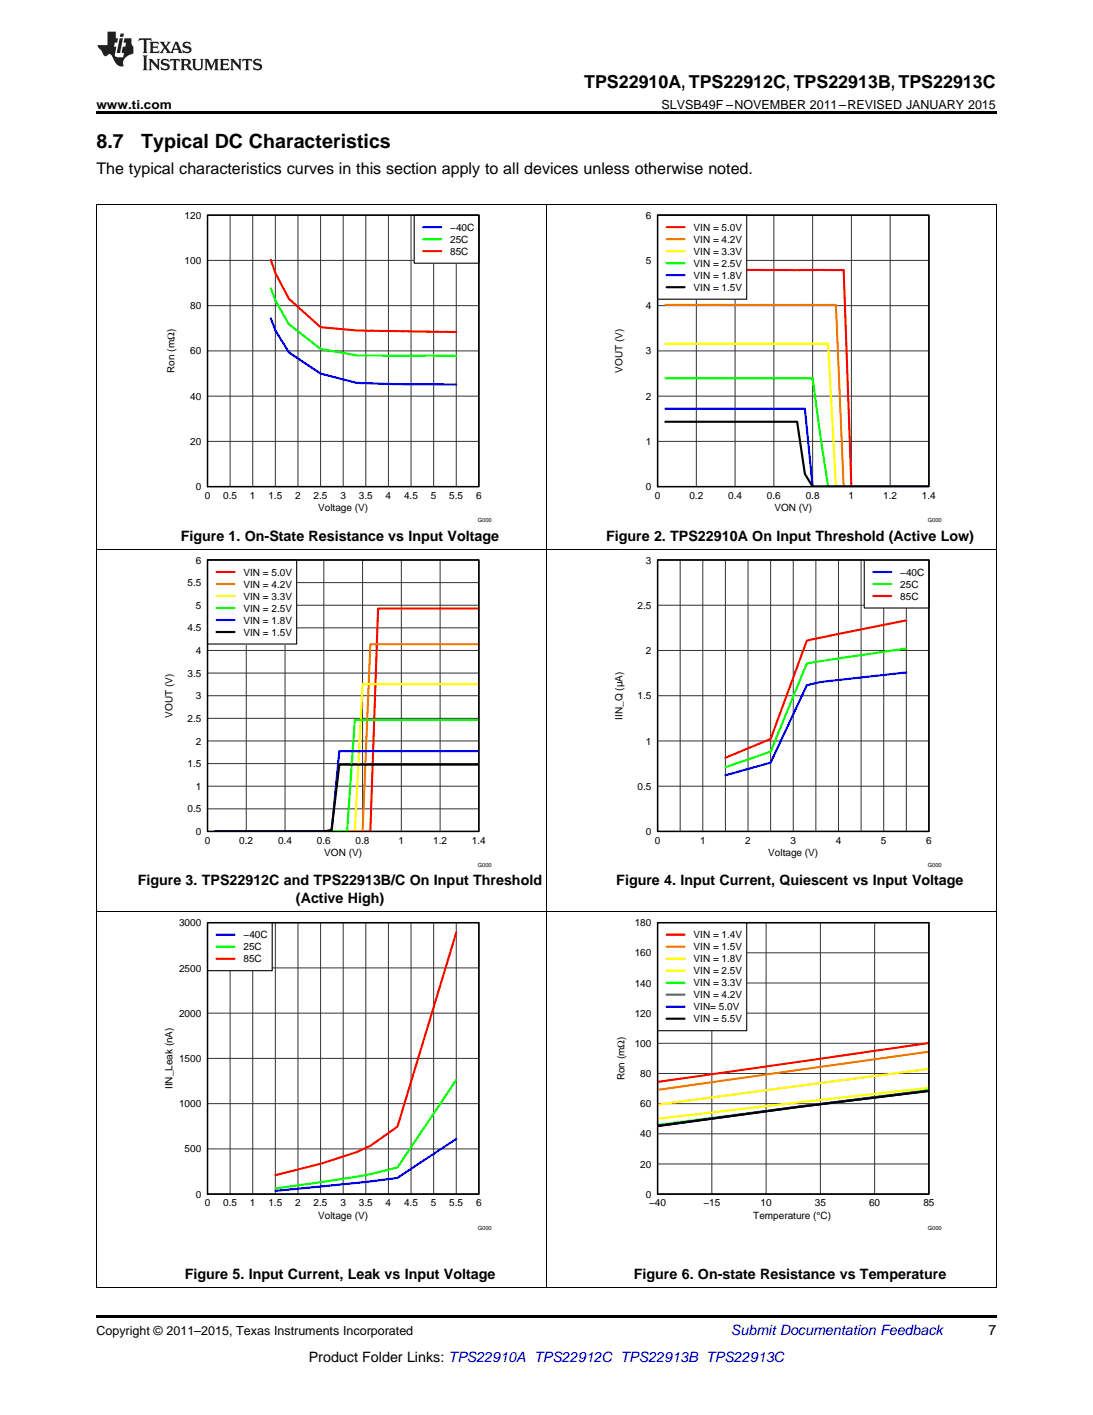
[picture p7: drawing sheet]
<svg xmlns="http://www.w3.org/2000/svg" width="216mm" height="279mm" viewBox="0 0 216 279" stroke-linecap="round" stroke-linejoin="round" font-family="sans-serif">
<path d="M19 254.2l.2 .1zM196.7 254.2l.1 .1zM19 259.7h177.8v.5h-177.8z" fill="#000"/>
<path d="M19.1 180.1v74.2M107.9 180.1v74.2M196.8 180.1v74.2M19 254.2h177.8" fill="none" stroke="#000" stroke-width=".2"/>
<path d="M41 182.2h53.6v53.6h-53.6z" fill="none" stroke="#000" stroke-width=".21"/>
<g fill="none" stroke="#333" stroke-width=".2">
<path d="M41 182.2h53.6v53.6h-53.6zM41 191.1h53.6M45.5 182.2v53.6M49.9 182.2v53.6M54.4 182.2v53.6M58.9 182.2v53.6M63.3 182.2v53.6M67.8 182.2v53.6M72.3 182.2v53.6M76.7 182.2v53.6M81.2 182.2v53.6M85.7 182.2v53.6"/>
<path d="M90.1 182.2v53.6M41 217.9h53.6M41 209h53.6M41 200.1h53.6M41 226.9h53.6"/>
</g>
<path d="M90.1 224.9l-11.6 7.7-8 1-16.1 1.5" fill="none" stroke="#00f" stroke-width=".42"/>
<path d="M90.1 213.2l-11.6 17.3-5.3 1.4-2.7 .4-16.1 2.4" fill="none" stroke="#0f0" stroke-width=".42"/>
<path d="M90.1 184.1l-11.6 38.4-5.3 3.7-2.7 1.3-7.2 2.3-8.9 2.2" fill="none" stroke="#f00" stroke-width=".42"/>
<path d="M41 182.2h12.8v9.5h-12.8z" fill="#fff"/>
<path d="M41 182.2h12.8v9.5h-12.8zM129.9 182.2h53.6v53.6h-53.6z" fill="none" stroke="#000" stroke-width=".21"/>
<path d="M42.8 184.6h3.5M183.5 215.4l-25.7 3.1-27.9 3.8" fill="none" stroke="#00f" stroke-width=".42"/>
<path d="M42.8 186.9h3.5M183.5 215.2l-53.6 6.9" fill="none" stroke="#0f0" stroke-width=".42"/>
<path d="M42.8 189.3h3.5M183.5 205.9l-53.6 7.7" fill="none" stroke="#f00" stroke-width=".42"/>
<path d="M41 182.2h53.6v53.6h-53.6z" fill="none" stroke="#000" stroke-width=".28"/>
<g fill="none" stroke="#333" stroke-width=".2">
<path d="M129.9 182.2h53.6v53.6h-53.6zM129.9 194.1h53.6M129.9 188.1h53.6M140.6 182.2v53.6M151.3 182.2v53.6M162.1 182.2v53.6M172.8 182.2v53.6M129.9 217.9h53.6M129.9 212h53.6M129.9 206h53.6M129.9 200.1h53.6M129.9 229.8h53.6"/>
<path d="M129.9 223.9h53.6"/>
</g>
<path d="M183.5 207.7l-53.6 7.5" fill="none" stroke="#ee7600" stroke-width=".42"/>
<path d="M183.5 211.1l-53.6 7" fill="none" stroke="#ffd700" stroke-width=".42"/>
<path d="M183.5 214.8l-53.6 6.1" fill="none" stroke="#ff0" stroke-width=".42"/>
<path d="M183.5 215.3l-25.7 3.3-27.9 3.7" fill="none" stroke="#6e8b3d" stroke-width=".42"/>
<path d="M183.5 215.4l-25.7 3.2-27.9 3.7" fill="none" stroke="#000" stroke-width=".42"/>
<path d="M129.9 182.2h17.6v21.3h-17.6z" fill="#fff"/>
<path d="M41 110.6h53.6v53.6h-53.6zM129.9 182.2h17.6v21.3h-17.6z" fill="none" stroke="#000" stroke-width=".21"/>
<path d="M94.6 120.2h-19.9l-1.5 44h-30.7M131.7 184.6h3.5" fill="none" stroke="#f00" stroke-width=".42"/>
<path d="M94.6 127.2h-21.4l-1.6 37h-29.1M131.7 186.9h3.5" fill="none" stroke="#ee7600" stroke-width=".42"/>
<path d="M131.7 189.3h3.5" fill="none" stroke="#ffd700" stroke-width=".42"/>
<path d="M94.6 135.1h-23l-1.5 29.1h-27.6M131.7 191.7h3.5" fill="none" stroke="#ff0" stroke-width=".42"/>
<path d="M94.6 142.2h-24.5l-1.5 22h-26.1M131.7 194h3.5" fill="none" stroke="#0f0" stroke-width=".42"/>
<path d="M131.7 196.4h3.5" fill="none" stroke="#6e8b3d" stroke-width=".42"/>
<path d="M94.6 148.3h-27.6l-1.5 15.9h-23M131.7 198.8h3.5" fill="none" stroke="#00f" stroke-width=".42"/>
<path d="M94.6 151h-27.6l-1.5 12.9-1.5 .3h-21.5M131.7 201.2h3.5" fill="none" stroke="#000" stroke-width=".42"/>
<path d="M129.9 182.2h53.6v53.6h-53.6z" fill="none" stroke="#000" stroke-width=".28"/>
<path d="M19.1 108.5v71.6M107.9 108.5v71.6M196.8 108.5v71.6M19 180.1h177.8" fill="none" stroke="#000" stroke-width=".2"/>
<g fill="none" stroke="#333" stroke-width=".2">
<path d="M41 110.6h53.6v53.6h-53.6zM41 119.5h53.6M41 115h53.6M48.6 110.6v53.6M56.3 110.6v53.6M64 110.6v53.6M71.6 110.6v53.6M79.3 110.6v53.6M86.9 110.6v53.6M41 137.4h53.6M41 132.9h53.6M41 128.4h53.6"/>
<path d="M41 124h53.6M41 159.7h53.6M41 155.2h53.6M41 150.8h53.6M41 146.3h53.6M41 141.8h53.6"/>
</g>
<path d="M41 110.6h17.6v16.6h-17.6z" fill="#fff"/>
<path d="M41 110.6h17.6v16.6h-17.6zM129.9 110.6h53.6v53.6h-53.6z" fill="none" stroke="#000" stroke-width=".21"/>
<path d="M42.8 112.9h3.5M179 122.5l-19.6 4-7.2 19.4-8.9 3.7" fill="none" stroke="#f00" stroke-width=".42"/>
<path d="M42.8 115.3h3.5" fill="none" stroke="#ee7600" stroke-width=".42"/>
<path d="M42.8 117.7h3.5" fill="none" stroke="#ff0" stroke-width=".42"/>
<path d="M42.8 120.1h3.5M179 128l-19.6 3-7.2 17.4-8.9 3.1" fill="none" stroke="#0f0" stroke-width=".42"/>
<path d="M42.8 122.4h3.5M179 132.8l-16.9 1.9-2.7 .6-7.2 15.3-8.9 2.5" fill="none" stroke="#00f" stroke-width=".42"/>
<path d="M42.8 124.8h3.5" fill="none" stroke="#000" stroke-width=".42"/>
<path d="M41 110.6h53.6v53.6h-53.6z" fill="none" stroke="#000" stroke-width=".28"/>
<g fill="none" stroke="#333" stroke-width=".2">
<path d="M129.9 110.6h53.6v53.6h-53.6zM129.9 119.5h53.6M134.4 110.6v53.6M138.8 110.6v53.6M143.3 110.6v53.6M147.8 110.6v53.6M152.2 110.6v53.6M156.7 110.6v53.6M161.2 110.6v53.6M165.6 110.6v53.6M170.1 110.6v53.6M174.6 110.6v53.6"/>
<path d="M179 110.6v53.6M129.9 137.4h53.6M129.9 128.4h53.6M129.9 155.2h53.6M129.9 146.3h53.6"/>
</g>
<path d="M170.7 110.6h12.8v9.5h-12.8z" fill="#fff"/>
<path d="M41 42.5h53.6v53.6h-53.6zM170.7 110.6h12.8v9.5h-12.8z" fill="none" stroke="#000" stroke-width=".21"/>
<path d="M53.5 62.9l.9 2.3 2.7 4.4 6.2 4.2 7.2 1.8 8 .3h11.6M172.5 112.9h3.6" fill="none" stroke="#00f" stroke-width=".42"/>
<path d="M53.5 56.9l.9 2.4 2.7 4.7 6.2 4.9 7.2 1.3 19.6 .1M172.5 115.3h3.6" fill="none" stroke="#0f0" stroke-width=".42"/>
<path d="M53.5 51.3l.9 2.6 2.7 5.1 6.2 5.6 7.2 .7 19.6 .2M172.5 117.7h3.6" fill="none" stroke="#f00" stroke-width=".42"/>
<path d="M129.9 110.6h53.6v53.6h-53.6z" fill="none" stroke="#000" stroke-width=".28"/>
<path d="M19.1 40.4v68.1M107.9 40.4v68.1M196.8 40.4v68.1M19 108.5h177.8" fill="none" stroke="#000" stroke-width=".2"/>
<g fill="none" stroke="#333" stroke-width=".2">
<path d="M41 42.5h53.6v53.6h-53.6zM41 51.4h53.6M45.5 42.5v53.6M49.9 42.5v53.6M54.4 42.5v53.6M58.9 42.5v53.6M63.3 42.5v53.6M67.8 42.5v53.6M72.3 42.5v53.6M76.7 42.5v53.6M81.2 42.5v53.6M85.7 42.5v53.6"/>
<path d="M90.1 42.5v53.6M41 78.2h53.6M41 69.3h53.6M41 60.4h53.6M41 87.2h53.6"/>
</g>
<path d="M81.8 42.5h12.8v9.5h-12.8z" fill="#fff"/>
<path d="M81.8 42.5h12.8v9.5h-12.8zM129.9 42.5h53.6v53.6h-53.6z" fill="none" stroke="#000" stroke-width=".21"/>
<path d="M83.6 44.9h3.6M131.4 80.7h27.6l1.5 15.4h23" fill="none" stroke="#00f" stroke-width=".42"/>
<path d="M83.6 47.2h3.6M131.4 74.7h29.1l1.6 11.5 1.5 9.9h19.9" fill="none" stroke="#0f0" stroke-width=".42"/>
<path d="M83.6 49.6h3.6M131.4 53.1l13.8 .2h21.4l1.6 42.8h15.3" fill="none" stroke="#f00" stroke-width=".42"/>
<path d="M41 42.5h53.6v53.6h-53.6z" fill="none" stroke="#000" stroke-width=".28"/>
<path d="M129.9 42.5h53.6v53.6h-53.6zM129.9 51.4h53.6M137.5 42.5v53.6M145.2 42.5v53.6M152.9 42.5v53.6M160.5 42.5v53.6M168.2 42.5v53.6M175.8 42.5v53.6M129.9 78.2h53.6M129.9 69.3h53.6M129.9 60.4h53.6M129.9 87.2h53.6" fill="none" stroke="#333" stroke-width=".2"/>
<path d="M131.4 60.2h33.7l1.5 35.9h16.9" fill="none" stroke="#ee7600" stroke-width=".42"/>
<path d="M131.4 67.9h32.2l1.5 28.2h18.4" fill="none" stroke="#ff0" stroke-width=".42"/>
<path d="M131.4 83.3h26.1l1.5 10.3 1.5 2.5h23" fill="none" stroke="#000" stroke-width=".42"/>
<path d="M129.9 42.5h17.6v16.6h-17.6z" fill="#fff"/>
<path d="M129.9 42.5h17.6v16.6h-17.6z" fill="none" stroke="#000" stroke-width=".21"/>
<path d="M131.7 44.9h3.5" fill="none" stroke="#f00" stroke-width=".42"/>
<path d="M131.7 47.2h3.5" fill="none" stroke="#ee7600" stroke-width=".42"/>
<path d="M131.7 49.6h3.5" fill="none" stroke="#ff0" stroke-width=".42"/>
<path d="M131.7 52h3.5" fill="none" stroke="#0f0" stroke-width=".42"/>
<path d="M131.7 54.3h3.5" fill="none" stroke="#00f" stroke-width=".42"/>
<path d="M131.7 56.7h3.5" fill="none" stroke="#000" stroke-width=".42"/>
<path d="M129.9 42.5h53.6v53.6h-53.6z" fill="none" stroke="#000" stroke-width=".28"/>
<path d="M19 40.4h177.8" fill="none" stroke="#000" stroke-width=".2"/>
<path d="M19 22h177.8v.5h-177.8z" fill="#000"/>
<g fill="#231f20">
<path d="M27.5 7.6l-.1 .5 .4-.2h.6v.1v2.1l-.2 .4h1l-.3-.4v-2.1l.1-.1h.5l.5 .2-.2-.5zM29.5 8.3l.2 .3v1.5l-.2 .4h1.8l.2-.6a1.04 1.04 0 0 1-1.3 .2v-.7h.6l.3 .2v-.6l-.3 .2h-.6v-.6l.8-.1 .4 .3-.2-.5zM31.5 8.3l.9 1.1-.9 1.1h.8l-.2-.2 .5-.7 .4 .7-.2 .2h1.5l-.1-.2 .1-.4h.9l.1 .4-.2 .2h1l-.3-.3-.7-1.9h-.5l-.9 2-.8-1 .9-1h-.8l.1 .3-.3 .5-.4-.6 .2-.2zM34.7 8.6l.4 1h-.7zM36.3 8.4a.63 .63 0 0 0-.2 .7 .63 .63 0 0 0 .6 .4l.6 .2 .1 .2a.75 .75 0 0 1-.7 .4 .75 .75 0 0 1-.6-.5l.1 .7 .1-.1a1.11 1.11 0 0 0 1.5-.6 1.13 1.13 0 0 0-1.2-.8l-.1-.4a1.04 1.04 0 0 1 1.2 .2l-.2-.5-.1 .1-.5-.2zM28.2 10.9l.2 .4v2.2l-.2 .4h1l-.3-.4v-2.2l.3-.4zM29.3 11.6l.3 .4v1.5l-.3 .4h.8l-.2-.4v-1.3l1.5 1.7v-1.9l.2-.4h-.7l.2 .4v.9l-1.1-1.3zM32 11.8a.62 .62 0 0 0-.2 .7 .62 .62 0 0 0 .6 .4l.6 .1 .1 .3a.76 .76 0 0 1-.7 .3 .76 .76 0 0 1-.6-.4l.1 .7 .1-.1a1.11 1.11 0 0 0 1.5-.6 1.13 1.13 0 0 0-1.2-.8l-.1-.4a1.04 1.04 0 0 1 1.2 .2l-.2-.6-.1 .1-.5-.1zM33.7 11.6l-.2 .6a.61 .61 0 0 1 .8-.3v1.6l-.2 .4h.9l-.2-.4v-1.6a.63 .63 0 0 1 .8 .3l-.2-.6zM35.6 11.6l.3 .4v1.5l-.3 .4h1l-.2-.2v-.8l.5 .2a.76 .76 0 0 0 1.2 .7l-1-1a.58 .58 0 0 0 .6-.5 .58 .58 0 0 0-.5-.6zM36.4 11.9h.1a.45 .45 0 0 1 .5 .1 .45 .45 0 0 1 .1 .5l-.7 .2zM37.9 11.6l.2 .2a2.17 2.17 0 0 0 .3 1.9 .99 .99 0 0 0 1.6-.6v-1.1l.2-.4h-.7l.2 .2a1.92 1.92 0 0 1-.2 1.8 .6 .6 0 0 1-.9-.5v-1.1l.2-.4zM40.4 11.6l.2 .4v1.5l-.2 .4h.7l-.2-.4v-1.4l.8 1.8 .8-1.8v1.4l-.2 .4h.9l-.2-.4v-1.5l.2-.4h-.8l-.6 1.5-.6-1.5zM43.4 11.6l.2 .4v1.5l-.2 .4h1.8l.2-.6a1.04 1.04 0 0 1-1.3 .1v-.6h.5l.4 .2v-.6l-.4 .2h-.5v-.7h.8l.3 .3-.1-.6zM45.5 11.6l.2 .4v1.5l-.2 .4h.7l-.2-.4v-1.3l1.5 1.7v-1.9l.2-.4h-.7l.2 .4v.9l-1.1-1.3zM47.9 11.6l-.1 .6a.61 .61 0 0 1 .8-.3v1.6l-.3 .4h1l-.3-.4 .1-1.6a.63 .63 0 0 1 .7 .3l-.1-.6zM50.2 11.8a.62 .62 0 0 0-.2 .7 .62 .62 0 0 0 .6 .4l.6 .1 .2 .3a.76 .76 0 0 1-.8 .3 .76 .76 0 0 1-.6-.4l.1 .7 .2-.1a1.11 1.11 0 0 0 1.5-.6 1.13 1.13 0 0 0-1.3-.8l-.1-.4a1.04 1.04 0 0 1 1.2 .2l-.1-.6-.2 .1-.5-.1z"/>
<path d="M21.2 6.3v2.6h-1.9l.1 .4 .7 .9a.91 .91 0 0 0 1 .8 .56 .56 0 0 1 .5-.3 .56 .56 0 0 1 .5 .3l.4 .8a1.53 1.53 0 0 0 1.9 1.2 1.54 1.54 0 0 1 1-2.1l.9-.3v-1.4a1.52 1.52 0 0 1-.3-1.6h-1.4l-.2 .8h.5l-.2 .8h-.4l-.2 1v.2l.4 .1-.2 .8a1.93 1.93 0 0 1-1.6-.3l.3-1.8h-.5l.2-.8h.4l.2-.8h-.4v-1.3zM23.6 7.6l-.6 2.9h.7l.6-2.9zM23.8 6.6l-.1 .7h.6l.2-.7z"/>
</g>
<g font-size="3.9">
<text x="19" y="29.3">8.7</text>
<text x="27.9" y="29.3">Typical DC Characteristics</text>
</g>
<text font-size="3.5" x="115.4" y="17.3">TPS22910A, TPS22912C, TPS22913B, TPS22913C</text>
<text font-size="3.2" x="19" y="34.4">The typical characteristics curves in this section apply to all devices unless otherwise noted.</text>
<g font-size="2.8">
<text x="35.7" y="106.8">Figure 1. On-State Resistance vs Input Voltage</text>
<text x="119.7" y="106.8">Figure 2. TPS22910A On Input Threshold (Active Low)</text>
<text x="27.2" y="174.8">Figure 3. TPS22912C and TPS22913B/C On Input Threshold</text>
<text x="58.5" y="178.4">(Active High)</text>
<text x="121.7" y="174.8">Figure 4. Input Current, Quiescent vs Input Voltage</text>
<text x="36.5" y="252.5">Figure 5. Input Current, Leak vs Input Voltage</text>
<text x="125.2" y="252.5">Figure 6. On-state Resistance vs Temperature</text>
<text x="195.3" y="263.6">7</text>
<text x="61" y="268.9">Product Folder Links: TPS22910A TPS22912C TPS22913B TPS22913C</text>
</g>
<text font-size="2.8" fill="#0000c8" x="144.4" y="263.6">Submit Documentation Feedback</text>
<g font-size="2.5">
<text x="19" y="21.4">www.ti.com</text>
<text x="130.7" y="21.4">SLVSB49F –NOVEMBER 2011–REVISED JANUARY 2015</text>
<text x="19" y="263.6">Copyright © 2011–2015, Texas Instruments Incorporated</text>
</g>
<g font-size="2">
<text x="36.5" y="43.2">120</text>
<text x="88.9" y="45.6">−40C</text>
<text x="88.9" y="47.9">25C</text>
<text x="127.6" y="43.2">6</text>
<text x="137" y="45.6">VIN = 5.0V</text>
<text x="137" y="47.9">VIN = 4.2V</text>
<text x="36.5" y="52.1">100</text>
<text x="88.9" y="50.3">85C</text>
<text x="127.6" y="52.1">5</text>
<text x="137" y="50.3">VIN = 3.3V</text>
<text x="137" y="52.7">VIN = 2.5V</text>
<text x="137" y="55">VIN = 1.8V</text>
<text x="137" y="57.4">VIN = 1.5V</text>
<text x="37.6" y="61.1">80</text>
<text x="127.6" y="61.1">4</text>
<text x="37.6" y="70">60</text>
<text x="127.6" y="70">3</text>
<text x="34.5" y="73.6" transform="rotate(-90 34.5 73.6)">Ron (mΩ)</text>
<text x="123" y="73.6" transform="rotate(-90 123 73.6)">VOUT (V)</text>
<text x="37.6" y="78.9">40</text>
<text x="127.6" y="78.9">2</text>
<text x="37.6" y="87.9">20</text>
<text x="127.6" y="87.9">1</text>
<text x="38.7" y="96.8">0</text>
<text x="40.4" y="98.5">0</text>
<text x="44.1" y="98.5">0.5</text>
<text x="49.4" y="98.5">1</text>
<text x="53" y="98.5">1.5</text>
<text x="58.3" y="98.5">2</text>
<text x="62" y="98.5">2.5</text>
<text x="62.8" y="101">Voltage (V)</text>
<text x="67.2" y="98.5">3</text>
<text x="70.9" y="98.5">3.5</text>
<text x="76.2" y="98.5">4</text>
<text x="79.8" y="98.5">4.5</text>
<text x="85.1" y="98.5">5</text>
<text x="88.8" y="98.5">5.5</text>
<text x="94" y="98.5">6</text>
<text x="127.6" y="96.8">0</text>
<text x="129.3" y="98.5">0</text>
<text x="136.2" y="98.5">0.2</text>
<text x="143.8" y="98.5">0.4</text>
<text x="151.5" y="98.5">0.6</text>
<text x="153" y="101">VON (V)</text>
<text x="159.1" y="98.5">0.8</text>
<text x="167.6" y="98.5">1</text>
<text x="174.5" y="98.5">1.2</text>
<text x="182.1" y="98.5">1.4</text>
<text x="38.7" y="111.3">6</text>
<text x="48.1" y="113.7">VIN = 5.0V</text>
<text x="127.6" y="111.3">3</text>
<text x="177.8" y="113.7">−40C</text>
<text x="37" y="115.7">5.5</text>
<text x="48.1" y="116">VIN = 4.2V</text>
<text x="48.1" y="118.4">VIN = 3.3V</text>
<text x="177.8" y="116">25C</text>
<text x="177.8" y="118.4">85C</text>
<text x="37" y="124.7">4.5</text>
<text x="38.7" y="120.2">5</text>
<text x="48.1" y="120.8">VIN = 2.5V</text>
<text x="48.1" y="123.1">VIN = 1.8V</text>
<text x="48.1" y="125.5">VIN = 1.5V</text>
<text x="125.9" y="120.2">2.5</text>
<text x="38.7" y="129.1">4</text>
<text x="127.6" y="129.1">2</text>
<text x="37" y="133.6">3.5</text>
<text x="34.1" y="141.7" transform="rotate(-90 34.1 141.7)">VOUT (V)</text>
<text x="37" y="142.6">2.5</text>
<text x="38.7" y="138.1">3</text>
<text x="123" y="142.1" transform="rotate(-90 123 142.1)">IIN_Q (µA)</text>
<text x="125.9" y="138.1">1.5</text>
<text x="38.7" y="147">2</text>
<text x="127.6" y="147">1</text>
<text x="37" y="151.5">1.5</text>
<text x="38.7" y="156">1</text>
<text x="125.9" y="156">0.5</text>
<text x="37" y="160.4">0.5</text>
<text x="38.7" y="164.9">0</text>
<text x="40.4" y="166.6">0</text>
<text x="47.3" y="166.6">0.2</text>
<text x="54.9" y="166.6">0.4</text>
<text x="62.6" y="166.6">0.6</text>
<text x="70.2" y="166.6">0.8</text>
<text x="78.7" y="166.6">1</text>
<text x="85.6" y="166.6">1.2</text>
<text x="93.2" y="166.6">1.4</text>
<text x="127.6" y="164.9">0</text>
<text x="129.3" y="166.6">0</text>
<text x="138.3" y="166.6">1</text>
<text x="147.2" y="166.6">2</text>
<text x="156.1" y="166.6">3</text>
<text x="165.1" y="166.6">4</text>
<text x="174" y="166.6">5</text>
<text x="182.9" y="166.6">6</text>
<text x="64.1" y="169.1">VON (V)</text>
<text x="151.7" y="169.1">Voltage (V)</text>
<text x="35.4" y="182.9">3000</text>
<text x="48.1" y="185.3">−40C</text>
<text x="125.4" y="182.9">180</text>
<text x="137" y="185.3">VIN = 1.4V</text>
<text x="35.4" y="191.8">2500</text>
<text x="48.1" y="187.6">25C</text>
<text x="48.1" y="190">85C</text>
<text x="125.4" y="188.8">160</text>
<text x="137" y="187.6">VIN = 1.5V</text>
<text x="137" y="190">VIN = 1.8V</text>
<text x="125.4" y="194.8">140</text>
<text x="137" y="192.4">VIN = 2.5V</text>
<text x="137" y="194.7">VIN = 3.3V</text>
<text x="137" y="197.1">VIN = 4.2V</text>
<text x="35.4" y="200.8">2000</text>
<text x="125.4" y="200.8">120</text>
<text x="137" y="199.5">VIN= 5.0V</text>
<text x="137" y="201.9">VIN = 5.5V</text>
<text x="35.4" y="209.7">1500</text>
<text x="125.4" y="206.7">100</text>
<text x="34.1" y="215.1" transform="rotate(-90 34.1 215.1)">IIN_Leak (nA)</text>
<text x="123.4" y="213.3" transform="rotate(-90 123.4 213.3)">Ron (mΩ)</text>
<text x="126.5" y="212.7">80</text>
<text x="35.4" y="218.6">1000</text>
<text x="126.5" y="218.6">60</text>
<text x="36.5" y="227.6">500</text>
<text x="126.5" y="224.6">40</text>
<text x="126.5" y="230.5">20</text>
<text x="38.7" y="236.5">0</text>
<text x="40.4" y="238.2">0</text>
<text x="44.1" y="238.2">0.5</text>
<text x="49.4" y="238.2">1</text>
<text x="53" y="238.2">1.5</text>
<text x="58.3" y="238.2">2</text>
<text x="62" y="238.2">2.5</text>
<text x="67.2" y="238.2">3</text>
<text x="70.9" y="238.2">3.5</text>
<text x="76.2" y="238.2">4</text>
<text x="79.8" y="238.2">4.5</text>
<text x="85.1" y="238.2">5</text>
<text x="88.8" y="238.2">5.5</text>
<text x="94" y="238.2">6</text>
<text x="127.6" y="236.5">0</text>
<text x="128.2" y="238.2">−40</text>
<text x="138.9" y="238.2">−15</text>
<text x="150.2" y="238.2">10</text>
<text x="161" y="238.2">35</text>
<text x="171.7" y="238.2">60</text>
<text x="182.4" y="238.2">85</text>
<text x="62.8" y="240.7">Voltage (V)</text>
<text x="148.8" y="240.7">Temperature (°C)</text>
</g>
<g font-size="1.1">
<text x="94.4" y="103.1">G000</text>
<text x="183.3" y="103.1">G000</text>
<text x="94.4" y="171.2">G000</text>
<text x="183.3" y="171.2">G000</text>
<text x="94.4" y="242.8">G000</text>
<text x="183.3" y="242.8">G000</text>
</g>
</svg>
